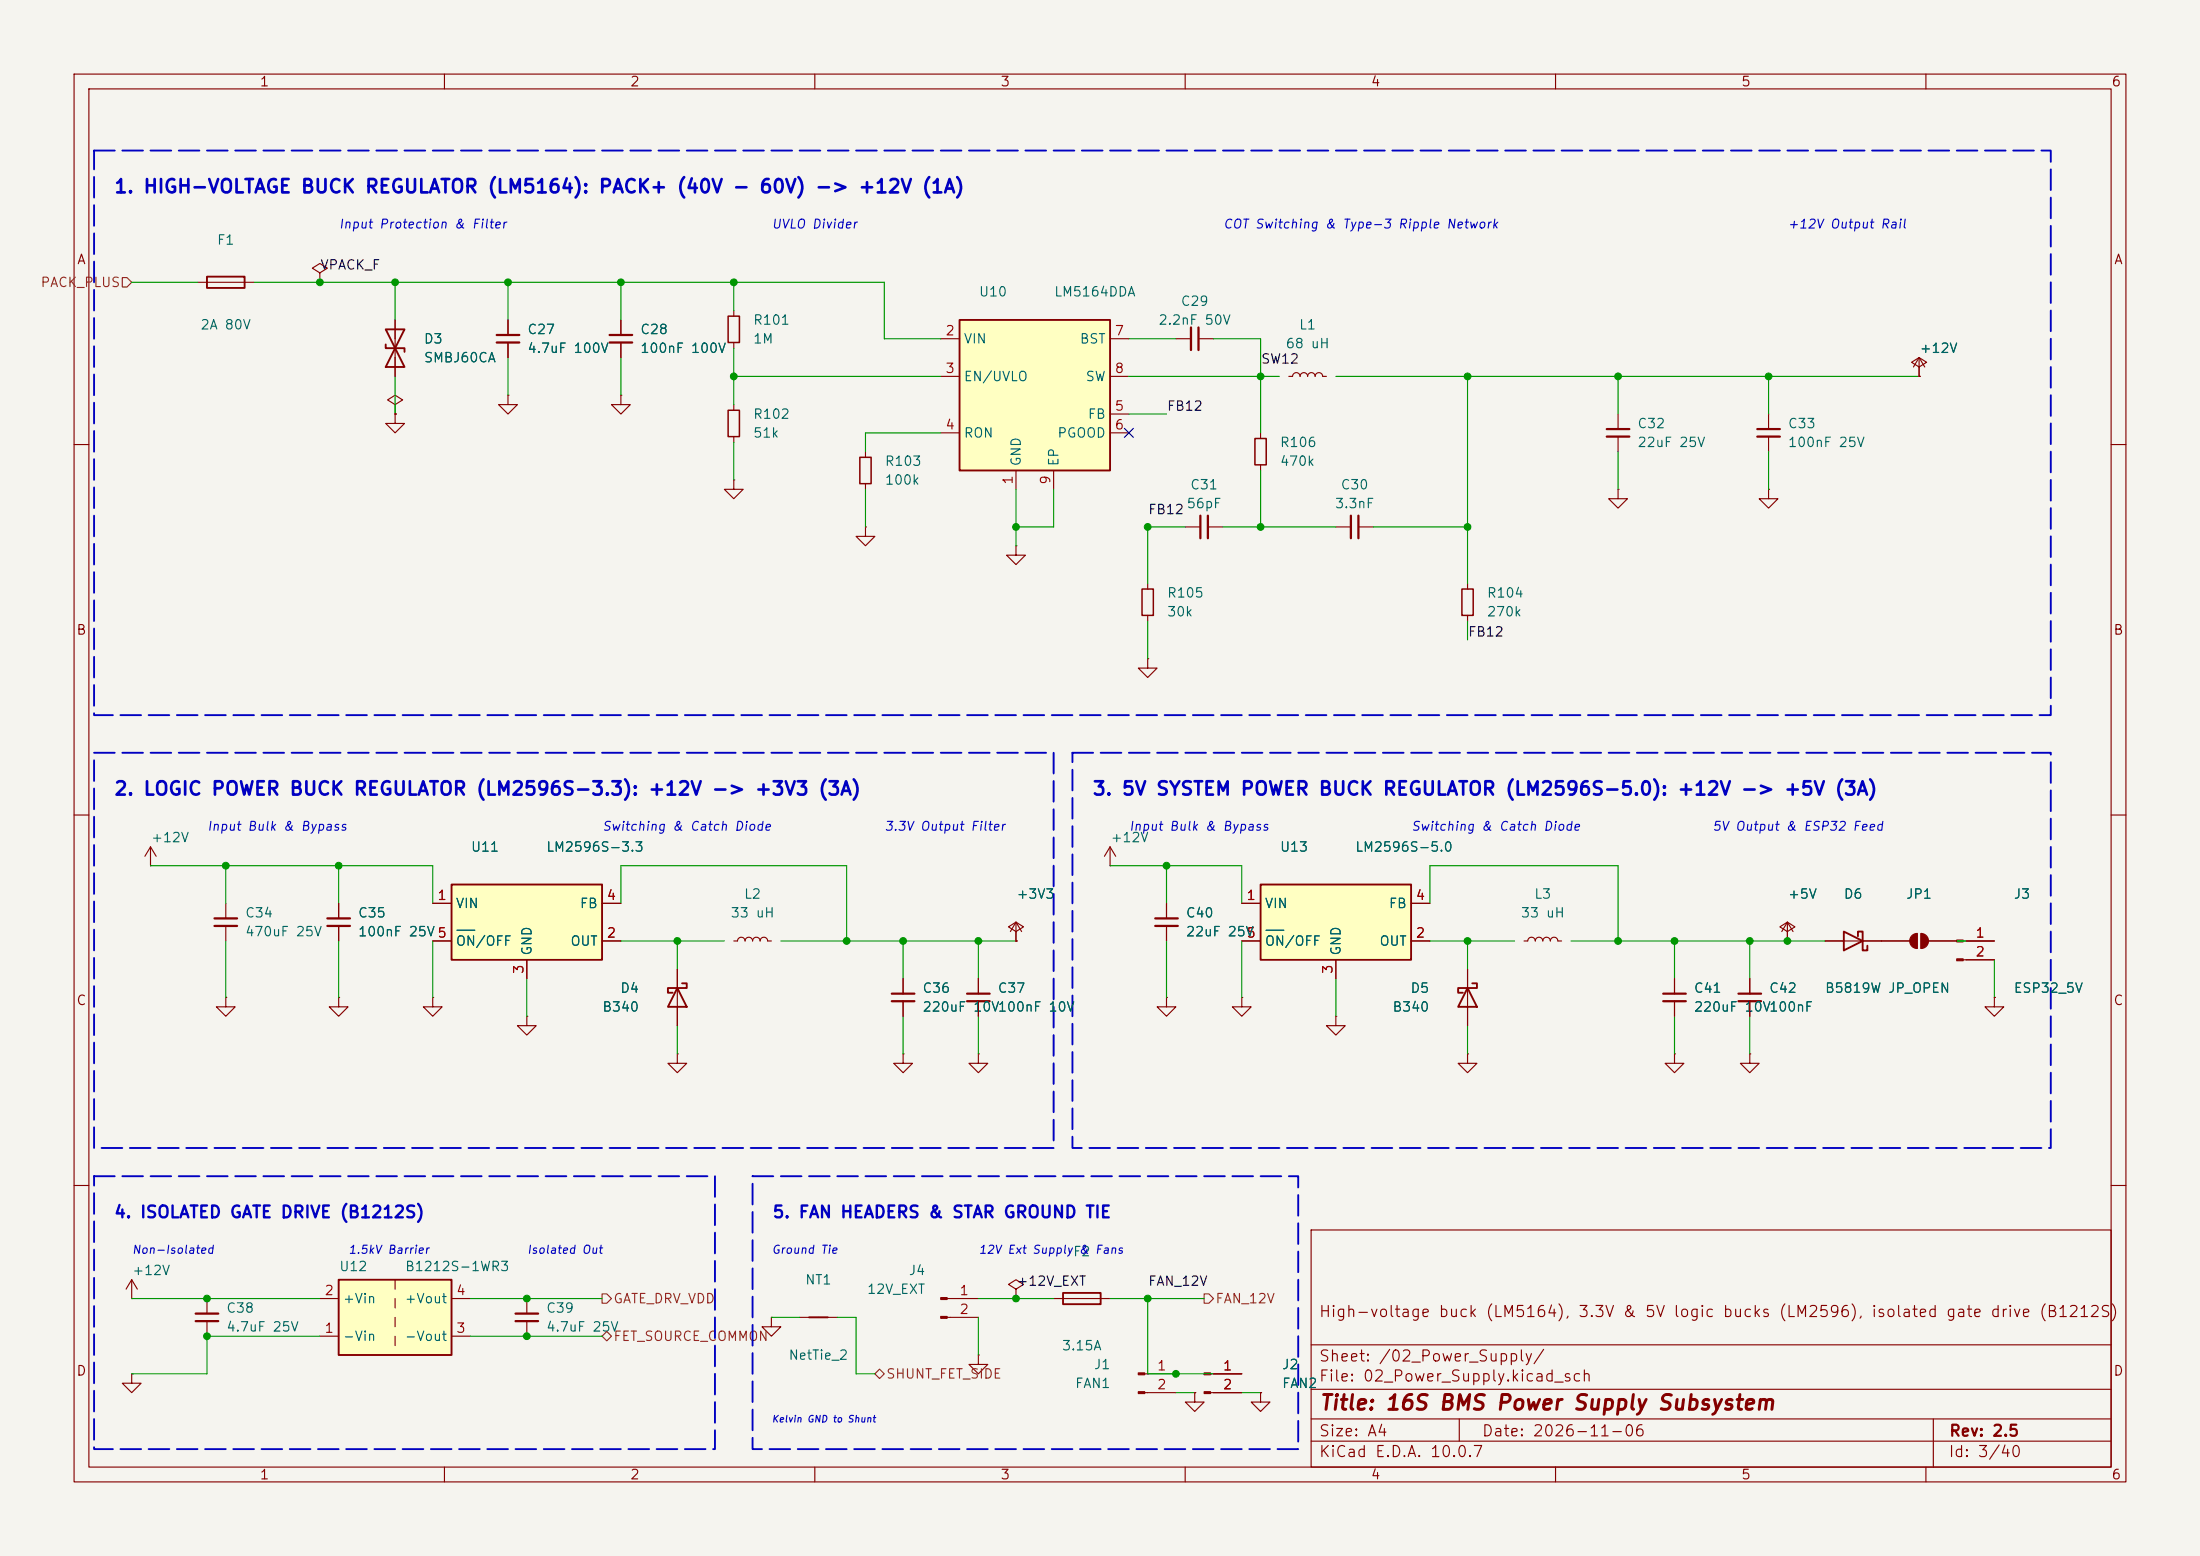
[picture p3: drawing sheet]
<svg xmlns="http://www.w3.org/2000/svg" width="297mm" height="210mm" viewBox="0 0 297 210" stroke-linecap="round" stroke-linejoin="round" font-family="sans-serif">
<path d="M0 0h297v210h-297z" fill="#f5f4ef" stroke="#f5f4ef" stroke-width=".14"/>
<g fill="none" stroke="#840000" stroke-width=".15">
<path d="M10 10h277v190h-277zM12 12h273v186h-273zM60 10v2M110 10v2M160 10v2M210 10v2M260 10v2M68.6 53.3v1.3h1.2l-1.2 1.3-1.3-1.3h1.3M68.6 53.3h.1M99.1 41.9v.8M99.1 46.2v.8M99.1 54.6v.8"/>
<path d="M99.1 58.9v.8M10 60h2M99.1 64.8v1.2h1.2l-1.2 1.3-1.3-1.3h1.3M99.1 64.8h.1M116.8 71.1v1.3h1.3l-1.3 1.3-1.2-1.3h1.2M116.8 71.1h.1M116.8 61v.7M116.8 65.3v.7M137.2 73.7v1.2h1.2l-1.2 1.3-1.3-1.3h1.3M137.2 73.7h.1M154.9 78.7v.8M285 60h2"/>
<path d="M154.9 83.1v.7M10 110h2M285 110h2M10 160h2M177 166h108v32h-108zM285 160h2M60 198v2M110 198v2M160 198v2M163.4 185.4h4.2M163.4 188h4.2M170.2 188v1.2h1.2l-1.2 1.3-1.3-1.3h1.3"/>
<path d="M170.2 188h.1M177 194.5h108M177 191.5h108M177 187.5h108M177 181.5h108M197 191.5v3M210 198v2M260 198v2M261 191.5v6.5"/>
</g>
<g fill="#840000" stroke="#840000" stroke-width=".15">
<path d="M162.6 185.3h.8v.2h-.8z"/>
<path d="M162.6 187.8h.8v.3h-.8z"/>
</g>
<path d="M98.3 55.4h1.5v3.5h-1.5zM98.3 42.7h1.5v3.5h-1.5zM116.1 61.7h1.5v3.6h-1.5zM154.2 79.5h1.5v3.6h-1.5z" fill="none" stroke="#840000" stroke-width=".2"/>
<path d="M129.5 43.2h20.4v20.3h-20.4z" fill="#ffffc2"/>
<path d="M27.9 37.3h5.1v1.6h-5.1zM52.1 44.5h2.5l-2.5 5h2.5zM52.1 46.5v.5h2.5v.5M129.5 43.2h20.4v20.3h-20.4z" fill="none" stroke="#840000" stroke-width=".25"/>
<g fill="none" stroke="#840000" stroke-width=".15">
<path d="M26.7 38.1h7.6M43.2 36.8l1-.6-1-.6-1 .6 1 .6v1.3M43.2 38.1h.1M53.3 55.9v1.3h1.3l-1.3 1.2-1.2-1.2h1.2M53.3 55.9h.1M53.3 54.6l1.1-.6-1.1-.7-1 .7 1 .6v1.3M53.3 43.2v7.6M68.6 43.2v2M68.6 46.2v2.1M83.8 53.3v1.3h1.3l-1.3 1.3-1.3-1.3h1.3M83.8 53.3h.1M83.8 43.2v2"/>
<path d="M83.8 46.2v2.1M127 45.7h2.5M127 50.8h2.5M127 58.4h2.5M149.9 45.7h2.5M149.9 50.8h2.5M149.9 58.4h2.5M149.9 55.9h2.5M174 50.8h.5a.51 .51 0 0 1 .5-.5 .51 .51 0 0 1 .5 .5 .51 .51 0 0 1 .5-.5 .51 .51 0 0 1 .5 .5 .51 .51 0 0 1 .5-.5 .51 .51 0 0 1 .5 .5 .51 .51 0 0 1 .6-.5 .51 .51 0 0 1 .5 .5h.5M137.2 63.5v2.5M142.2 63.5v2.5M30.5 134.6v1.3h1.2l-1.2 1.3-1.3-1.3h1.3"/>
<path d="M30.5 134.6h.1M30.5 121.9v2.1M30.5 125v2M45.7 134.6v1.3h1.3l-1.3 1.3-1.3-1.3h1.3M45.7 134.6h.1M45.7 121.9v2.1M45.7 125v2M58.4 134.6v1.3h1.3l-1.3 1.3-1.3-1.3h1.3M58.4 134.6h.1M71.1 137.2v1.2h1.3l-1.3 1.3-1.3-1.3h1.3M71.1 137.2h.1"/>
</g>
<path d="M67.1 45.2h3M67.1 46.2h3M82.3 45.2h3M82.3 46.2h3M29 124h3M29 125h3M44.2 124h3M44.2 125h3" fill="none" stroke="#840000" stroke-width=".3"/>
<path d="M61 119.4h20.3v10.1h-20.3z" fill="#ffffc2"/>
<path d="M61 119.4h20.3v10.1h-20.3z" fill="none" stroke="#840000" stroke-width=".25"/>
<g fill="none" stroke="#840000" stroke-width=".15">
<path d="M170.2 58.4v.8M160 71.1h2.1M163.1 71.1h2M170.2 62.7v.8M180.3 71.1h2.1M183.4 71.1h2M198.1 78.7v.8M218.4 66v1.3h1.3l-1.3 1.3-1.2-1.3h1.2M218.4 66h.1M238.8 66v1.3h1.2l-1.2 1.3-1.3-1.3h1.3M238.8 66h.1M198.1 83.1v.7"/>
<path d="M20.3 116.8h.1M20.3 114.3l-.7 1.3M20.3 114.3l.8 1.3M20.3 114.3v2.5M58.4 121.9h2.6M58.4 127h2.6M71.1 129.5v2.6M81.3 121.9h2.5M81.3 127h2.5M157.5 121.9v2.1M157.5 125v2M205.7 127h.5a.51 .51 0 0 1 .6-.5 .51 .51 0 0 1 .5 .5 .51 .51 0 0 1 .5-.5 .51 .51 0 0 1 .5 .5 .51 .51 0 0 1 .5-.5 .51 .51 0 0 1 .5 .5 .51 .51 0 0 1 .5-.5 .51 .51 0 0 1 .5 .5h.5"/>
<path d="M241.3 125.7l1-.6-1-.6-1 .6 1 .6v1.3M241.3 127h.1M137.2 174l1-.6-1-.7-1.1 .7 1.1 .6v1.3M137.2 175.3h.1"/>
</g>
<path d="M61.7 125.6h2.4" fill="none" stroke="#006464" stroke-width=".15"/>
<path d="M169.4 59.2h1.5v3.5h-1.5zM197.4 79.5h1.5v3.6h-1.5z" fill="none" stroke="#840000" stroke-width=".2"/>
<path d="M162.1 69.6v3M163.1 69.6v3M182.4 69.6v3M183.4 69.6v3M156 124h3M156 125h3" fill="none" stroke="#840000" stroke-width=".3"/>
<path d="M170.2 119.4h20.3v10.1h-20.3z" fill="#ffffc2"/>
<path d="M170.2 119.4h20.3v10.1h-20.3zM198.1 133.4l1.3 2.5h-2.6zM198.8 132.7h.6v.7h-2.6v.6h.7M248.9 125.7l2.6 1.3-2.6 1.3zM250.8 126.4v-.7h.7v2.6h.6v-.7M143.5 174.5h5.1v1.5h-5.1z" fill="none" stroke="#840000" stroke-width=".25"/>
<g fill="none" stroke="#840000" stroke-width=".15">
<path d="M158.7 45.7h2.1M161.8 45.7h2M218.4 55.9v2M218.4 58.9v2.1M238.8 55.9v2M238.8 58.9v2.1M259.1 49.5l1-.6-1-.6-1 .6 1 .6v1.3M259.1 50.8h.1M259.1 48.3l-.8 1.2M259.1 48.3l.7 1.2M259.1 48.3v2.5M154.9 88.9v1.3h1.3l-1.3 1.2-1.2-1.2h1.2"/>
<path d="M154.9 88.9h.1M149.9 116.8h.1M149.9 114.3l-.8 1.3M149.9 114.3l.7 1.3M149.9 114.3v2.5M132.1 132.1v2M132.1 135.1v2.1M137.2 127h.1M137.2 125.7l1-.6-1-.6-1.1 .6 1.1 .6v1.3M137.2 124.5l-.8 1.2M137.2 124.5l.7 1.2M137.2 124.5v2.5"/>
<path d="M157.5 134.6v1.3h1.2l-1.2 1.3-1.3-1.3h1.3M157.5 134.6h.1M167.6 134.6v1.3h1.3l-1.3 1.3-1.2-1.3h1.2M167.6 134.6h.1M167.6 121.9h2.6M167.6 127h2.6M180.3 137.2v1.2h1.3l-1.3 1.3-1.2-1.3h1.2M180.3 137.2h.1M180.3 129.5v2.6M190.5 121.9h2.5M190.5 127h2.5M198.1 130.8v7.6"/>
<path d="M226.1 132.1v2M226.1 135.1v2.1M236.2 132.1v2M236.2 135.1v2.1M241.3 127h.1M241.3 124.5l-.8 1.2M241.3 124.5l.8 1.2M241.3 124.5v2.5M246.4 127h11.4M258.8 126v2M259.3 126v2M260.3 127h3.9"/>
<path d="M265 127h4.2M265 129.5h4.2M269.2 134.6v1.3h1.3l-1.3 1.3-1.2-1.3h1.2M269.2 134.6h.1M198.1 142.2v1.3h1.3l-1.3 1.3-1.3-1.3h1.3M198.1 142.2h.1M226.1 142.2v1.3h1.2l-1.2 1.3-1.3-1.3h1.3M226.1 142.2h.1M236.2 142.2v1.3h1.3l-1.3 1.3-1.3-1.3h1.3M236.2 142.2h.1M17.8 175.3h.1M17.8 172.7l-.8 1.3"/>
<path d="M17.8 172.7l.7 1.3M17.8 172.7v2.6M27.9 175.3v2M27.9 178.3v2M127.9 175.3h4.2M127.9 177.8h4.2M142.2 175.3h7.7M17.8 185.4v1.3h1.2l-1.2 1.3-1.3-1.3h1.3M17.8 185.4h.1"/>
</g>
<path d="M170.9 125.6h2.4" fill="none" stroke="#006464" stroke-width=".15"/>
<g fill="#840000" stroke="#840000" stroke-width=".15">
<path d="M264.2 126.9h.8v.2h-.8z"/>
<path d="M264.2 129.4h.8v.3h-.8z"/>
<path d="M258.1 126.3l.4-.3h.3v2a1.02 1.02 0 0 1-.9-.6 1.02 1.02 0 0 1 .2-1.1z"/>
<path d="M259.3 126a1.02 1.02 0 0 1 1 1 1.02 1.02 0 0 1-1 1z"/>
<path d="M127 175.1h.9v.3h-.9z"/>
<path d="M127 177.7h.9v.2h-.9z"/>
</g>
<g fill="none" stroke="#840000" stroke-width=".3">
<path d="M160.8 44.2v3M161.8 44.2v3M216.9 57.9h3.1M216.9 58.9h3.1M237.2 57.9h3.1M237.2 58.9h3.1M130.6 134.1h3M130.6 135.1h3M224.5 134.1h3.1M224.5 135.1h3.1M234.7 134.1h3M234.7 135.1h3"/>
<path d="M26.4 177.3h3.1M26.4 178.3h3.1"/>
</g>
<path d="M45.7 172.7h15.3v10.2h-15.3z" fill="#ffffc2"/>
<path d="M91.4 133.4l1.3 2.5h-2.5zM92.1 132.7h.6v.7h-2.5v.6h.6M45.7 172.7h15.3v10.2h-15.3zM109.2 177.8h2.6" fill="none" stroke="#840000" stroke-width=".25"/>
<g fill="none" stroke="#840000" stroke-width=".15">
<path d="M53.3 55.9h.1M53.3 43.2v2.5M53.3 48.3v2.5M68.6 43.2v2M68.6 46.2v2.1M83.8 43.2v2M83.8 46.2v2.1M259.1 50.8h.1M45.7 121.9v2.1M45.7 125v2M58.4 127h2.6M58.4 121.9h2.6"/>
<path d="M71.1 129.5v2.6M81.3 127h2.5M81.3 121.9h2.5M91.4 130.8v7.6M99.1 127h.5a.51 .51 0 0 1 .5-.5 .51 .51 0 0 1 .5 .5 .51 .51 0 0 1 .5-.5 .51 .51 0 0 1 .5 .5 .51 .51 0 0 1 .5-.5 .51 .51 0 0 1 .5 .5 .51 .51 0 0 1 .5-.5 .51 .51 0 0 1 .5 .5h.5M121.9 132.1v2M121.9 135.1v2.1M132.1 132.1v2M132.1 135.1v2.1M137.2 127h.1M157.5 121.9v2.1M157.5 125v2"/>
<path d="M167.6 127h2.6M167.6 121.9h2.6M180.3 129.5v2.6M190.5 127h2.5M190.5 121.9h2.5M198.1 130.8v2.6M198.1 135.9v2.5M226.1 132.1v2M226.1 135.1v2.1M236.2 132.1v2M236.2 135.1v2.1M241.3 127h.1"/>
<path d="M246.4 127h2.5M251.5 127h6.3M260.3 127h3.9M265.4 127h3.8M265.4 129.5h3.8M269.2 134.6h.1M91.4 142.2v1.3h1.3l-1.3 1.3-1.2-1.3h1.2M91.4 142.2h.1M121.9 142.2v1.3h1.3l-1.3 1.3-1.3-1.3h1.3M121.9 142.2h.1M132.1 142.2v1.3h1.2l-1.2 1.3-1.3-1.3h1.3M132.1 142.2h.1"/>
<path d="M43.2 175.3h2.5M53.3 172.7v1.3M53.3 175.3v1.2M53.3 177.8v1.3M61 175.3h2.5M71.1 175.3v2M71.1 178.3v2M104.1 177.8v1.3h1.3l-1.3 1.2-1.2-1.2h1.2M104.1 177.8h.1M107.9 177.8h5.1M43.2 180.3h2.5M53.3 180.3v1.3"/>
<path d="M61 180.3h2.5M132.1 182.9v1.3h1.2l-1.2 1.2-1.3-1.2h1.3M132.1 182.9h.1M154.5 185.4h4.2M154.5 188h4.2M161.3 188v1.2h1.3l-1.3 1.3-1.3-1.3h1.3M161.3 188h.1M163.8 185.4h3.8M163.8 188h3.8M170.2 188h.1"/>
</g>
<path d="M120.4 134.1h3M120.4 135.1h3M69.6 177.3h3M69.6 178.3h3" fill="none" stroke="#840000" stroke-width=".3"/>
<g fill="#840000" stroke="#840000" stroke-width=".15">
<path d="M153.7 185.3h.8v.2h-.8z"/>
<path d="M153.7 187.8h.8v.3h-.8z"/>
</g>
<path d="M16.5 37.5h.6l.7 .6-.7 .6h-.6zM81.3 174.6h.6l.6 .7-.6 .6h-.6zM162.6 174.6h.6l.6 .7-.6 .6h-.6zM81.3 180.3l.6-.6 .6 .6-.6 .7zM118.1 185.4l.6-.6 .7 .6-.7 .7z" fill="none" stroke="#725600" stroke-width=".15"/>
<g fill="none" stroke="#009600" stroke-width=".15">
<path d="M17.8 38.1h8.9M34.3 38.1h85.1v7.6h7.6M53.3 38.1v5.1M68.6 38.1v5.1M83.8 38.1v5.1M99.1 38.1v3.8M53.3 50.8v5.1M68.6 48.3v5M83.8 48.3v5M99.1 50.8h27.9M99.1 47v7.6M99.1 59.7v5.1"/>
<path d="M127 58.4h-10.2v2.6M152.4 50.8h20.3M152.4 55.9h5.1M152.4 45.7h6.3M163.8 45.7h6.4v12.7M180.3 50.8h78.8M198.1 50.8v27.9M218.4 50.8v5.1M238.8 50.8v5.1M116.8 66v5.1M137.2 66v7.7M142.2 66v5.1h-5"/>
<path d="M160 71.1h-5.1v7.6M165.1 71.1h15.2M170.2 63.5v7.6M185.4 71.1h12.7M218.4 61v5M238.8 61v5M154.9 83.8v5.1M198.1 83.8v2.6M20.3 116.8h38.1v5.1M30.5 116.8v5.1M45.7 116.8v5.1M149.9 116.8h17.7v5.1"/>
<path d="M157.5 116.8v5.1M30.5 127v7.6M45.7 127v7.6M58.4 127v7.6M71.1 132.1v5.1M83.8 127h14M83.8 121.9v-5.1h30.5v10.2M91.4 127v3.8M91.4 138.4v3.8M105.4 127h31.8M121.9 127v5.1M121.9 137.2v5"/>
<path d="M132.1 127v5.1M132.1 137.2v5M157.5 127v7.6M167.6 127v7.6M180.3 132.1v5.1M193 121.9v-5.1h25.4v10.2M193 127h11.5M198.1 127v3.8M198.1 138.4v3.8M212.1 127h34.3M226.1 127v5.1M226.1 137.2v5"/>
<path d="M236.2 127v5.1M236.2 137.2v5M264.2 127h5M269.2 129.5v5.1M17.8 175.3h25.4M63.5 175.3h17.8M104.1 177.8h3.8M113 177.8h2.6v7.6h2.5M132.1 175.3h10.1M132.1 177.8v5.1M149.9 175.3h12.7M154.9 175.3v10.1h12.7"/>
<path d="M43.2 180.3h-15.3v5.1h-10.1M63.5 180.3h17.8M158.7 188h2.6M167.6 188h2.6"/>
</g>
<path d="M151.8 57.8l1.2 1.2M153 57.8l-1.2 1.2" fill="none" stroke="#000084" stroke-width=".15"/>
<path d="M12.7 20.3h264.2v76.2h-264.2zM12.7 101.6h129.5v53.3h-129.5zM144.8 101.6h132.1v53.3h-132.1zM12.7 158.8h83.8v36.8h-83.8zM101.6 158.8h73.7v36.8h-73.7z" fill="none" stroke="#0000c2" stroke-width=".25" stroke-dasharray="2.8 1"/>
<path d="M61.7 125.6h2.4M170.9 125.6h2.4" fill="none" stroke="#006464" stroke-width=".15"/>
<g fill="#009600" stroke="#009600" stroke-width=".14">
<circle cx="71.1" cy="175.3" r=".46"/>
<circle cx="71.1" cy="180.3" r=".46"/>
<circle cx="27.9" cy="175.3" r=".46"/>
<circle cx="27.9" cy="180.3" r=".46"/>
<circle cx="91.4" cy="127" r=".46"/>
<circle cx="114.3" cy="127" r=".46"/>
<circle cx="121.9" cy="127" r=".46"/>
<circle cx="132.1" cy="127" r=".46"/>
<circle cx="137.2" cy="175.3" r=".46"/>
<circle cx="30.5" cy="116.8" r=".46"/>
<circle cx="45.7" cy="116.8" r=".46"/>
<circle cx="68.6" cy="38.1" r=".46"/>
<circle cx="83.8" cy="38.1" r=".46"/>
<circle cx="99.1" cy="38.1" r=".46"/>
<circle cx="43.2" cy="38.1" r=".46"/>
<circle cx="53.3" cy="38.1" r=".46"/>
<circle cx="99.1" cy="50.8" r=".46"/>
<circle cx="158.7" cy="185.4" r=".46"/>
<circle cx="154.9" cy="175.3" r=".46"/>
<circle cx="170.2" cy="50.8" r=".46"/>
<circle cx="170.2" cy="71.1" r=".46"/>
<circle cx="198.1" cy="50.8" r=".46"/>
<circle cx="198.1" cy="71.1" r=".46"/>
<circle cx="218.4" cy="50.8" r=".46"/>
<circle cx="238.8" cy="50.8" r=".46"/>
<circle cx="198.1" cy="127" r=".46"/>
<circle cx="218.4" cy="127" r=".46"/>
<circle cx="137.2" cy="71.1" r=".46"/>
<circle cx="154.9" cy="71.1" r=".46"/>
<circle cx="226.1" cy="127" r=".46"/>
<circle cx="236.2" cy="127" r=".46"/>
<circle cx="241.3" cy="127" r=".46"/>
<circle cx="157.5" cy="116.8" r=".46"/>
</g>
<text font-size="2" fill="#840000" x="178" y="190.8">Title: 16S BMS Power Supply Subsystem</text>
<g font-size="1.8" fill="#0000c2">
<text x="15.3" y="26.5">1. HIGH-VOLTAGE BUCK REGULATOR (LM5164): PACK+ (40V - 60V) -&gt; +12V (1A)</text>
<text x="15.3" y="107.8">2. LOGIC POWER BUCK REGULATOR (LM2596S-3.3): +12V -&gt; +3V3 (3A)</text>
<text x="147.4" y="107.8">3. 5V SYSTEM POWER BUCK REGULATOR (LM2596S-5.0): +12V -&gt; +5V (3A)</text>
</g>
<g font-size="1.6" fill="#0000c2">
<text x="15.3" y="164.8">4. ISOLATED GATE DRIVE (B1212S)</text>
<text x="104.2" y="164.8">5. FAN HEADERS &amp; STAR GROUND TIE</text>
</g>
<g font-size="1.5" fill="#840000">
<text x="178" y="178.1">High-voltage buck (LM5164), 3.3V &amp; 5V logic bucks (LM2596), isolated gate drive (B1212S)</text>
<text x="178" y="184.1">Sheet: /02_Power_Supply/</text>
<text x="178" y="186.8">File: 02_Power_Supply.kicad_sch</text>
<text x="178" y="197">KiCad E.D.A. 10.0.7</text>
<text x="178" y="194.2">Size: A4</text>
<text x="200" y="194.2">Date: 2026-11-06</text>
<text x="263" y="197">Id: 3/40</text>
<text x="263" y="194.2">Rev: 2.5</text>
</g>
<g font-size="1.3" fill="#840000">
<text x="35" y="12">1</text>
<text x="85" y="12">2</text>
<text x="135" y="12">3</text>
<text x="185" y="12">4</text>
<text x="235" y="12">5</text>
<text x="285" y="12">6</text>
<text x="10.3" y="36">A</text>
<text x="285.3" y="36">A</text>
<text x="10.2" y="86">B</text>
<text x="285.2" y="86">B</text>
<text x="10.2" y="136">C</text>
<text x="285.2" y="136">C</text>
<text x="10.2" y="186">D</text>
<text x="285.2" y="186">D</text>
<text x="35" y="200">1</text>
<text x="85" y="200">2</text>
<text x="135" y="200">3</text>
<text x="185" y="200">4</text>
<text x="235" y="200">5</text>
<text x="285" y="200">6</text>
</g>
<g font-size="1.3" fill="#006464">
<text x="29.2" y="33.3">F1</text>
<text x="132.1" y="40.3">U10</text>
<text x="142.2" y="40.3">LM5164DDA</text>
<text x="159.3" y="41.6">C29</text>
<text x="27" y="44.8">2A 80V</text>
<text x="57.1" y="46.7">D3</text>
<text x="71.1" y="45.4">C27</text>
<text x="71.1" y="48">4.7uF 100V</text>
<text x="86.3" y="45.4">C28</text>
<text x="86.3" y="48">100nF 100V</text>
<text x="101.6" y="44.1">R101</text>
<text x="101.6" y="46.7">1M</text>
<text x="130" y="46.7">VIN</text>
<text x="145.7" y="46.7">BST</text>
<text x="156.3" y="44.1">2.2nF 50V</text>
<text x="173.5" y="47.3">68 uH</text>
<text x="175.3" y="44.8">L1</text>
<text x="259.1" y="48">+12V</text>
<text x="57.1" y="49.2">SMBJ60CA</text>
<text x="130" y="51.8">EN/UVLO</text>
<text x="146.5" y="51.8">SW</text>
<text x="101.6" y="56.8">R102</text>
<text x="101.6" y="59.4">51k</text>
<text x="130" y="59.4">RON</text>
<text x="142.7" y="59.4">PGOOD</text>
<text x="146.8" y="56.8">FB</text>
<text x="221" y="58.1">C32</text>
<text x="241.3" y="58.1">C33</text>
<text x="119.4" y="63.2">R103</text>
<text x="119.4" y="65.7">100k</text>
<text x="138.1" y="63" transform="rotate(-90 138.1 63)">GND</text>
<text x="143.2" y="63" transform="rotate(-90 143.2 63)">EP</text>
<text x="172.7" y="60.7">R106</text>
<text x="172.7" y="63.2">470k</text>
<text x="221" y="60.7">22uF 25V</text>
<text x="241.3" y="60.7">100nF 25V</text>
<text x="160.1" y="68.9">56pF</text>
<text x="160.6" y="66.4">C31</text>
<text x="180.1" y="68.9">3.3nF</text>
<text x="180.9" y="66.4">C30</text>
<text x="157.5" y="81">R105</text>
<text x="157.5" y="83.5">30k</text>
<text x="200.6" y="81">R104</text>
<text x="200.6" y="83.5">270k</text>
<text x="20.3" y="114">+12V</text>
<text x="149.8" y="114">+12V</text>
<text x="63.5" y="115.3">U11</text>
<text x="73.6" y="115.3">LM2596S-3.3</text>
<text x="172.7" y="115.3">U13</text>
<text x="182.9" y="115.3">LM2596S-5.0</text>
<text x="33" y="124.2">C34</text>
<text x="48.2" y="124.2">C35</text>
<text x="61.4" y="122.9">VIN</text>
<text x="78.2" y="122.9">FB</text>
<text x="98.5" y="124.2">33 uH</text>
<text x="100.4" y="121.6">L2</text>
<text x="137.1" y="121.6">+3V3</text>
<text x="160" y="124.2">C40</text>
<text x="170.7" y="122.9">VIN</text>
<text x="187.4" y="122.9">FB</text>
<text x="205.2" y="124.2">33 uH</text>
<text x="207" y="121.6">L3</text>
<text x="241.3" y="121.6">+5V</text>
<text x="248.8" y="121.6">D6</text>
<text x="257.2" y="121.6">JP1</text>
<text x="271.8" y="121.6">J3</text>
<text x="33" y="126.7">470uF 25V</text>
<text x="48.2" y="126.7">100nF 25V5</text>
<text x="61.4" y="128">ON/OFF</text>
<text x="72.1" y="129.1" transform="rotate(-90 72.1 129.1)">GND</text>
<text x="76.9" y="128">OUT</text>
<text x="160" y="126.7">22uF 25V</text>
<text x="170.7" y="128">ON/OFF</text>
<text x="181.3" y="129.1" transform="rotate(-90 181.3 129.1)">GND</text>
<text x="186.1" y="128">OUT</text>
<text x="81.2" y="136.9">B340</text>
<text x="83.6" y="134.3">D4</text>
<text x="124.4" y="134.3">C36</text>
<text x="124.4" y="136.9">220uF 10V100nF 10V</text>
<text x="134.6" y="134.3">C37</text>
<text x="187.9" y="136.9">B340</text>
<text x="190.3" y="134.3">D5</text>
<text x="228.6" y="134.3">C41</text>
<text x="228.6" y="136.9">220uF 10V100nF</text>
<text x="238.7" y="134.3">C42</text>
<text x="246.3" y="134.3">B5819W JP_OPEN</text>
<text x="271.8" y="134.3">ESP32_5V</text>
<text x="17.8" y="172.4">+12V</text>
<text x="45.7" y="171.9">U12</text>
<text x="54.6" y="171.9">B1212S-1WR3</text>
<text x="108.6" y="173.7">NT1</text>
<text x="122.6" y="172.4">J4</text>
<text x="144.8" y="169.9">F2</text>
<text x="30.5" y="177.5">C38</text>
<text x="46.2" y="176.2">+Vin</text>
<text x="54.5" y="176.2">+Vout</text>
<text x="73.6" y="177.5">C39</text>
<text x="117" y="175">12V_EXT</text>
<text x="30.5" y="180">4.7uF 25V</text>
<text x="46.2" y="181.3">-Vin</text>
<text x="54.5" y="181.3">-Vout</text>
<text x="73.6" y="180">4.7uF 25V</text>
<text x="106.4" y="183.8">NetTie_2</text>
<text x="143.3" y="182.6">3.15A</text>
<text x="147.6" y="185.1">J1</text>
<text x="173" y="185.1">J2</text>
<text x="145" y="187.7">FAN1</text>
<text x="173" y="187.7">FAN2</text>
</g>
<g font-size="1.3" fill="#725600">
<text x="5.4" y="39.1">PACK_PLUS</text>
<text x="82.7" y="176.2">GATE_DRV_VDD</text>
<text x="164" y="176.2">FAN_12V</text>
<text x="82.7" y="181.3">FET_SOURCE_COMMON</text>
<text x="119.5" y="186.4">SHUNT_FET_SIDE</text>
</g>
<g font-size="1.3" fill="#0f0f0f">
<text x="43.2" y="36.7">VPACK_F</text>
<text x="170.2" y="49.4">SW12</text>
<text x="157.5" y="55.8">FB12</text>
<text x="154.9" y="69.7">FB12</text>
<text x="198.1" y="86.2">FB12</text>
<text x="137.1" y="173.9">+12V_EXT</text>
<text x="154.9" y="173.9">FAN_12V</text>
</g>
<g font-size="1.3" fill="#a90000">
<text x="127.5" y="45.6">2</text>
<text x="150.4" y="45.6">7</text>
<text x="127.5" y="50.7">3</text>
<text x="150.4" y="50.7">8</text>
<text x="127.5" y="58.3">4</text>
<text x="150.4" y="55.7">5</text>
<text x="150.4" y="58.3">6</text>
<text x="137" y="65.5" transform="rotate(-90 137 65.5)">1</text>
<text x="142.1" y="65.5" transform="rotate(-90 142.1 65.5)">9</text>
<text x="59" y="121.8">1</text>
<text x="81.8" y="121.8">4</text>
<text x="168.2" y="121.8">1</text>
<text x="191" y="121.8">4</text>
<text x="71" y="131.5" transform="rotate(-90 71 131.5)">3</text>
<text x="81.8" y="126.9">2</text>
<text x="168.2" y="126.9">5</text>
<text x="180.2" y="131.5" transform="rotate(-90 180.2 131.5)">3</text>
<text x="191" y="126.9">2</text>
<text x="266.6" y="126.9">1</text>
<text x="266.6" y="129.4">2</text>
<text x="43.7" y="175.1">2</text>
<text x="61.5" y="175.1">4</text>
<text x="129.4" y="175.1">1</text>
<text x="129.4" y="177.7">2</text>
<text x="43.7" y="180.2">1</text>
<text x="61.5" y="180.2">3</text>
<text x="156.1" y="185.3">1</text>
<text x="165" y="185.3">1</text>
<text x="156.1" y="187.8">2</text>
<text x="165" y="187.8">2</text>
</g>
<g font-size="1.2" fill="#0000c2">
<text x="45.6" y="31.1">Input Protection &amp; Filter</text>
<text x="104.1" y="31.1">UVLO Divider</text>
<text x="165" y="31.1">COT Switching &amp; Type-3 Ripple Network</text>
<text x="241.2" y="31.1">+12V Output Rail</text>
<text x="27.9" y="112.4">Input Bulk &amp; Bypass</text>
<text x="81.2" y="112.4">Switching &amp; Catch Diode</text>
<text x="119.3" y="112.4">3.3V Output Filter</text>
<text x="152.3" y="112.4">Input Bulk &amp; Bypass</text>
<text x="190.4" y="112.4">Switching &amp; Catch Diode</text>
<text x="231.1" y="112.4">5V Output &amp; ESP32 Feed</text>
</g>
<g font-size="1.1" fill="#0000c2">
<text x="17.7" y="169.5">Non-Isolated</text>
<text x="46.9" y="169.5">1.5kV Barrier</text>
<text x="71.1" y="169.5">Isolated Out</text>
<text x="104.1" y="169.5">Ground Tie</text>
<text x="132" y="169.5">12V Ext Supply &amp; Fans</text>
</g>
<text font-size=".9" fill="#0000c2" x="104.1" y="192.2">Kelvin GND to Shunt</text>
</svg>
